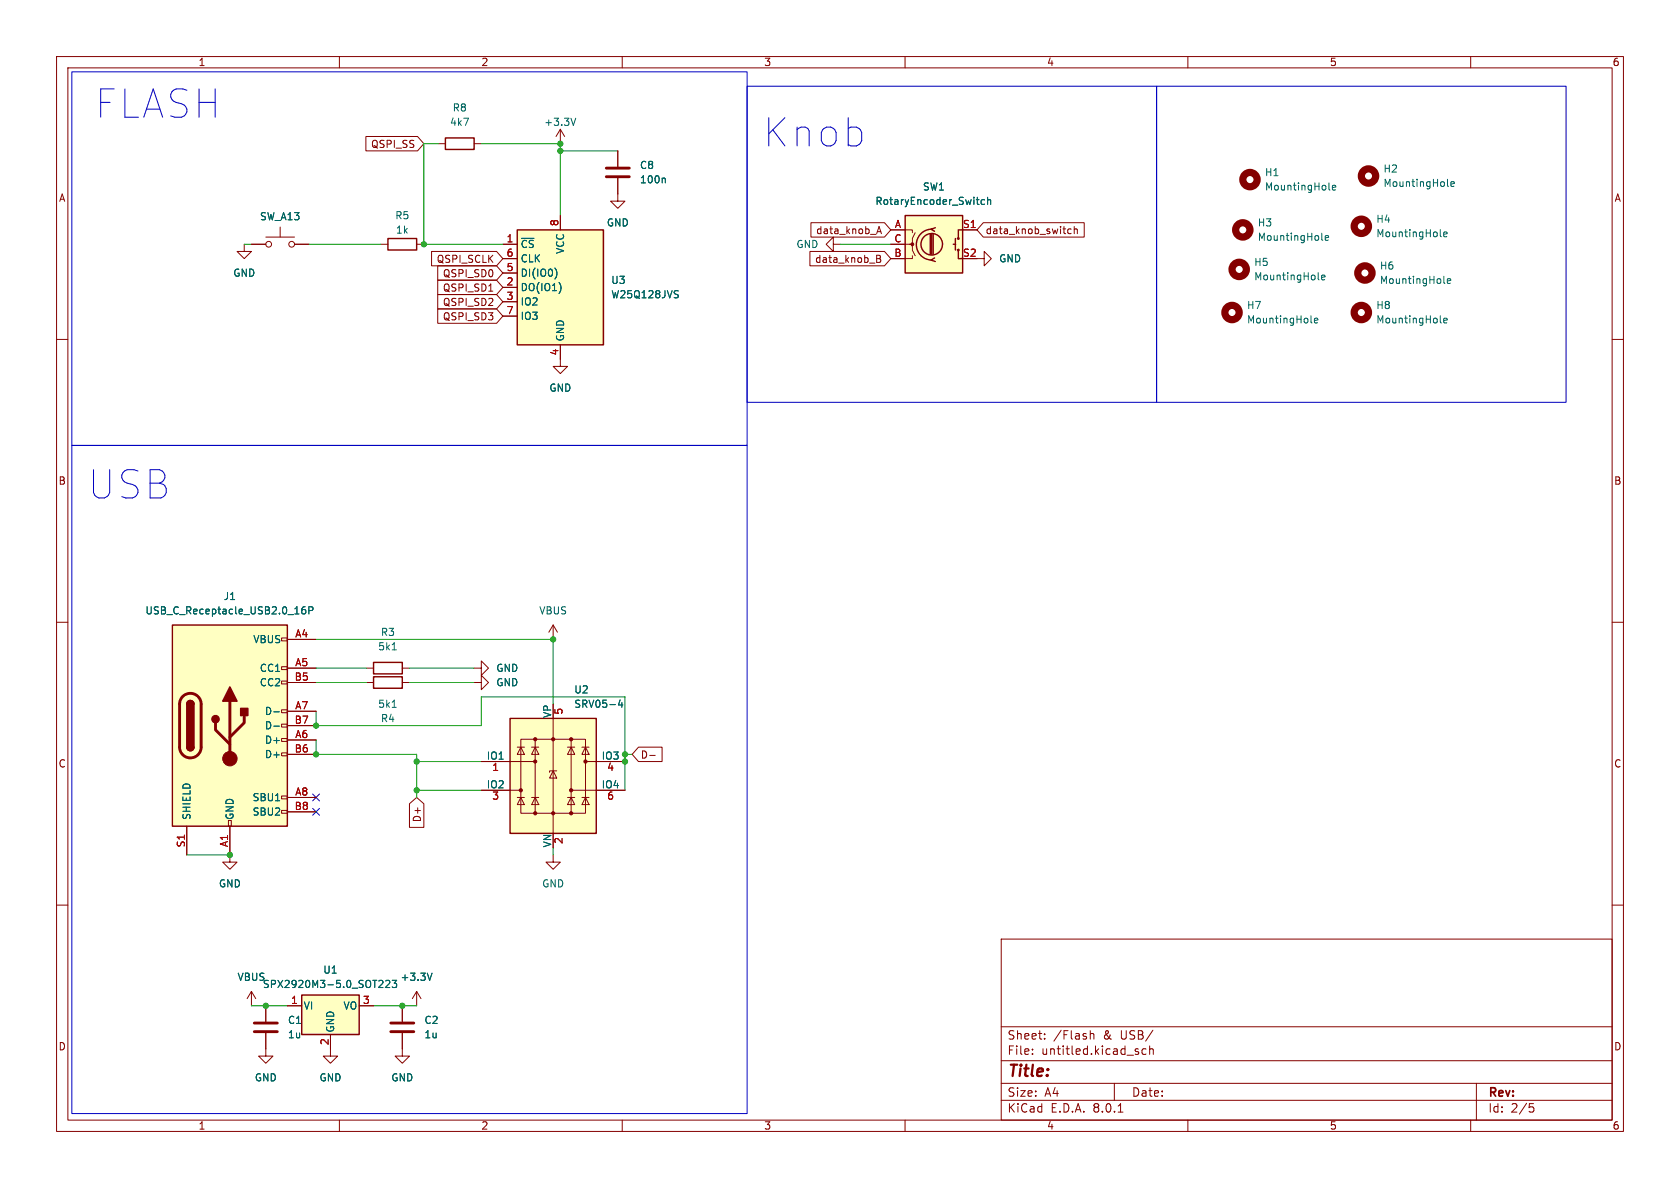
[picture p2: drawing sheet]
<svg xmlns="http://www.w3.org/2000/svg" width="297mm" height="210mm" viewBox="0 0 297 210" stroke-linecap="round" stroke-linejoin="round" font-family="sans-serif">
<g fill="none" stroke="#840000" stroke-width=".18">
<path d="M10 10h277v190h-277zM12 12h273v186h-273zM60 10v2M110 10v2M160 10v2M210 10v2M260 10v2M10 60h2M147.3 43.2v-1.3l-1.3 1.3 1.3 1.3v-1.3h1.3M172.7 45.7h1.3v-1.2l1.3 1.2-1.3 1.3v-1.3M285 60h2M10 110h2"/>
<path d="M285 110h2M10 160h2M285 160h2M44.4 175.3l-.7 1.2M44.4 175.3v2.5M44.4 175.3l.8 1.2M177 166h108v32h-108zM60 198v2M110 198v2M160 198v2M177 194.5h108M177 191.5h108"/>
<path d="M177 187.5h108M177 181.5h108M182.5 186.3v.1M182.5 185.5v.1M184.7 183.6v.1M184.7 182.8v.1M192.7 182.2v1.5M192.7 182.8l.3-.1 .3 .1 .1 .9M197 191.5v3M197.7 196.6h.8M201.2 186v.3M202.6 185.5l-.4-.1-.3 .3v.4l.1 .2h.6"/>
<path d="M203.2 185.5l.3-.1 .3 .1 .1 .9M203.2 184.9v1.5M210 198v2M260 198v2M261 191.5v6.5M270.4 195.1h.7M270.5 195.7h.4l.3 .3-.2 .5-.5 .1"/>
</g>
<g fill="none" stroke="#840000" stroke-width="1.3">
<circle cx="221" cy="31.7" r="1.27"/>
<circle cx="219.1" cy="47.6" r="1.27"/>
<circle cx="219.7" cy="40.6" r="1.27"/>
</g>
<path d="M234.9 33.4l.2 .2M235.5 33.2l.6-.1v-.3h-.4l-.2 .1 .1 .6h.5M233 49.3l.2 .2M233.6 49.1l.6-.2v-.2l-.4-.1-.2 .2 .1 .6h.5M233.7 42.3l.2 .2M234.3 42.1l.6-.2-.1-.2-.3-.1-.2 .2v.6h.5" fill="none" stroke="#006464" stroke-width=".18"/>
<path d="M160 38.1h10.2v10.2h-10.2z" fill="#ffffc2"/>
<g fill="none" stroke="#840000" stroke-width=".25">
<path d="M160 38.1h10.2v10.2h-10.2zM164.5 41.4v3.6M164.7 40.5a2.73 2.73 0 0 0-2.7 2.7 2.73 2.73 0 0 0 2.7 2.8M164.7 41.4v3.6M165 41.4v3.6M165.2 45.6l-.6 .4 .8 .2M165.4 40.3l-.8 .2 .6 .4M168.5 43.2h.4M168.9 42.2v2M169.4 44.2v1.5h.8M170.2 40.6h-.8v1.6"/>
<circle cx="164.7" cy="43.2" r="1.9"/>
<circle cx="169.4" cy="42.2" r=".13"/>
<circle cx="169.4" cy="44.2" r=".13"/>
</g>
<circle cx="161.3" cy="43.2" r=".25" fill="#840000" stroke="#840000" stroke-width=".18"/>
<path d="M157.5 40.6h3.8v.5M157.5 43.2h3.8v1l.5 1M161.3 45.2v.5h-3.8M161.8 41.1l-.5 1.1v1h-.5M170.2 40.6h2.5" fill="none" stroke="#840000" stroke-width=".18"/>
<path d="M174.1 35.4l-.4-.1-.3 .2 .2 .6h.5M174.6 35.4l.2-.1 .3 .1v.7M174.6 34.9v1.2M255.9 32.8l.2 .2M256.5 32.5l.6-.1-.1-.2-.3-.1-.2 .2 .1 .6h.4M254.6 41.7l.2 .2M254.6 56.9l.2 .2M255.2 41.4l.6-.1v-.2l-.4-.1-.2 .2 .1 .6h.5M255.2 56.7l.6-.1v-.3l-.4-.1-.2 .2 .1 .6h.5M255.3 49.9l.1 .2M255.9 49.7l.6-.1-.1-.3h-.4l-.1 .1v.6h.5" fill="none" stroke="#006464" stroke-width=".18"/>
<g fill="none" stroke="#840000" stroke-width="1.3">
<circle cx="241.9" cy="31.1" r="1.27"/>
<circle cx="240.7" cy="40" r="1.27"/>
<circle cx="240.7" cy="55.2" r="1.27"/>
<circle cx="241.3" cy="48.3" r="1.27"/>
</g>
<path d="M30.5 110.5h20.3v35.6h-20.3z" fill="#ffffc2"/>
<g fill="none" stroke="#840000" stroke-width=".18">
<path d="M49.8 117.9h1v.5h-1zM49.8 112.8h1v.5h-1zM50.8 113h5.1M50.8 118.1h5.1M64.8 118.1h1.2M71.1 118.1h1.3M49.8 133.1h1v.5h-1zM49.8 130.6h1v.5h-1zM49.8 128h1v.5h-1zM49.8 125.5h1v.5h-1zM49.8 120.4h1v.5h-1zM50.8 130.8h5.1"/>
<path d="M50.8 125.7h5.1M50.8 120.7h5.1M50.8 133.4h5.1M50.8 128.3h5.1M33 146.1v5M40.4 145h.5v1.1h-.5zM40.6 146.1v6.3h1.3l-1.3 1.3-1.2-1.3h1.2M49.8 143.3h1v.5h-1zM49.8 140.7h1v.5h-1zM50.8 141h5.1M50.8 143.5h5.1M47 177.8v2.8"/>
<path d="M47 182.6v2.8"/>
</g>
<path d="M30.5 110.5h20.3v35.6h-20.3zM66 117.1h5.1v2h-5.1zM33 132.1a.64 .64 0 0 0 .7 .6 .64 .64 0 0 0 .6-.6M33 124.5a.64 .64 0 0 1 .7-.7 .64 .64 0 0 1 .6 .7" fill="none" stroke="#840000" stroke-width=".25"/>
<path d="M32.3 123.1a1.91 1.91 0 0 1 2.1-.4 1.91 1.91 0 0 1 1.2 1.8v7.6a1.91 1.91 0 0 1-1.9 1.9 1.91 1.91 0 0 1-2-1.9l.1-7.8 .1-.6zM38.1 127.8v1.2l2.5 2.6M40.6 124v10.1M43.2 126.5v1.3l-2.6 2.5M45 182.4h4M45 180.8h4" fill="none" stroke="#840000" stroke-width=".51"/>
<g fill="#840000" stroke="#840000" stroke-width=".25">
<path d="M33 132.1h1.3a.64 .64 0 0 1-.6 .6 .64 .64 0 0 1-.7-.6z"/>
<path d="M33 124.5h1.3v7.6h-1.3z"/>
<path d="M33.2 124a.64 .64 0 0 1 .7-.1 .64 .64 0 0 1 .4 .6h-1.3z"/>
<path d="M40.6 121.4l1.3 2.6h-2.5z"/>
<path d="M42.5 125.2h1.3v1.3h-1.3z"/>
<circle cx="38.1" cy="127.1" r=".63"/>
</g>
<circle cx="40.6" cy="134.1" r="1.27" fill="#840000" stroke="#840000" stroke-width=".18"/>
<path d="M231.8 56.9l.1 .2M232.4 56.7l.6-.1-.1-.3-.3-.1-.2 .2v.6h.5M53.9 107.3h-.3a.86 .86 0 0 0 0 1.2l.4-.1 .1-.4-.3-.3-.3 .1-.2 .2M54.6 107.9h.6l.1-.2v-.3l-.7-.1v1.2M69.3 114.9h.8M48.4 125.8h1M48.4 128.4h1" fill="none" stroke="#006464" stroke-width=".18"/>
<circle cx="217.8" cy="55.2" r="1.27" fill="none" stroke="#840000" stroke-width="1.3"/>
<path d="M53.3 175.9h10.2v7h-10.2z" fill="#ffffc2"/>
<path d="M66 119.6h5.1v2.1h-5.1zM53.3 175.9h10.2v7h-10.2z" fill="none" stroke="#840000" stroke-width=".25"/>
<path d="M83.8 118.1h1.3v-1.3l1.3 1.3-1.3 1.3v-1.3M97.8 110.5l-.8 1.3M97.8 110.5v2.5M97.8 110.5l.8 1.3M64.8 120.7h1.2M71.1 120.7h1.3M83.8 120.7h1.3v-1.3l1.3 1.3-1.3 1.2v-1.2M50.8 177.8h2.5M63.5 177.8h2.5M47 185.4v1.3h1.3l-1.3 1.3-1.3-1.3h1.3M58.4 182.9v3.8h1.3l-1.3 1.3-1.3-1.3h1.3M71.1 185.4v1.3h1.3l-1.3 1.3-1.3-1.3h1.3" fill="none" stroke="#840000" stroke-width=".18"/>
<path d="M69.3 125h.8M67.5 173.3l.2 .2-.1 .3-.7 .8h.8M68.2 173.4l.5-.1 .2 .4-.8 .9h.8M69.3 173.3h.8l-.4 .5 .4 .1v.5l-.2 .2-.6-.2" fill="none" stroke="#006464" stroke-width=".18"/>
<path d="M90.2 127h15.2v20.3h-15.2z" fill="#ffffc2"/>
<g fill="none" stroke="#840000" stroke-width=".18">
<path d="M77.5 25.4h1.2M83.8 25.4h1.3M99.1 22.9l-.8 1.2M99.1 22.9v2.5M99.1 22.9l.7 1.2M109.2 31.5v4.1h1.3l-1.3 1.2-1.3-1.2h1.3M109.2 26.7v2.8M43.2 43.2v1.3h1.2l-1.2 1.2-1.3-1.2h1.3M44.4 43.2h2.6M47 41.9h5.1M49.5 40.1v1.8M52.1 43.2h2.5"/>
<path d="M67.3 43.2h1.3M73.7 43.2h1.2M99.1 63.5v1.3h1.2l-1.2 1.2-1.3-1.2h1.3M85.1 134.6h9.5M85.1 139.7h7M91.4 132.1h1.3M92.1 130.7h11.4v13.1h-11.4zM92.1 132.1l.6 1.3h-1.3zM94 132.1h1.2M94.6 132.1l.6 1.3h-1.2zM94.6 130.7v13.1M97.8 136.3l.6 1.2h-1.2z"/>
<path d="M97.8 127v20.3M98.4 136.3h-1.2v.2M100.3 132.1h1.3M101 132.1l.6 1.3h-1.3zM101 130.7v13.1M101 139.7h9.5M102.9 132.1h1.2M103.5 132.1l.6 1.3h-1.2zM103.5 134.6h7M91.4 141h1.3M92.1 141l.6 1.2h-1.3zM94 141h1.2"/>
<path d="M94.6 141l.6 1.2h-1.2zM97.8 151.1v1.3h1.3l-1.3 1.3-1.3-1.3h1.3M100.3 141h1.3M101 141l.6 1.2h-1.3zM102.9 141h1.2M103.5 141l.6 1.2h-1.2zM71.1 177.8v2.8M73.7 175.3l-.8 1.2M73.7 175.3v2.5M73.7 175.3l.7 1.2M71.1 182.6v2.8"/>
<circle cx="47.5" cy="43.2" r=".51"/>
<circle cx="51.6" cy="43.2" r=".51"/>
</g>
<path d="M78.7 24.4h5.1v2h-5.1zM68.6 42.2h5.1v2h-5.1zM90.2 127h15.2v20.3h-15.2z" fill="none" stroke="#840000" stroke-width=".25"/>
<g fill="#840000" stroke="#840000" stroke-width=".18">
<circle cx="92.1" cy="139.7" r=".28"/>
<circle cx="94.6" cy="143.8" r=".28"/>
<circle cx="94.6" cy="134.6" r=".28"/>
<circle cx="94.6" cy="130.7" r=".28"/>
<circle cx="97.8" cy="143.8" r=".28"/>
<circle cx="97.8" cy="130.7" r=".28"/>
<circle cx="101" cy="143.8" r=".28"/>
<circle cx="101" cy="139.7" r=".28"/>
<circle cx="101" cy="130.7" r=".28"/>
<circle cx="103.5" cy="134.6" r=".28"/>
</g>
<path d="M101.8 20.9l-.4 1.3M117.4 31.5l.2 .2v.6M109.6 123.7l-.3 .9h.8M109.9 124.2v.8M76.4 172l-.4 1.3" fill="none" stroke="#006464" stroke-width=".18"/>
<path d="M107.2 31.2h4.1M107.2 29.7h4.1M69.1 182.4h4.1M69.1 180.8h4.1" fill="none" stroke="#840000" stroke-width=".51"/>
<path d="M91.4 40.6h15.3v20.4h-15.3z" fill="#ffffc2"/>
<path d="M91.4 40.6h15.3v20.4h-15.3z" fill="none" stroke="#840000" stroke-width=".25"/>
<g fill="none" stroke="#840000" stroke-width=".18">
<path d="M64.7 24.1h9.1l1.1 1.3-1.1 1.3h-9.1zM99.1 38.1v2.5M109.2 26.7v2.8M109.2 31.5v2.8M143.4 39.4h13l1.1 1.2-1.1 1.3h-13zM173.8 39.4h17.9v2.5h-17.9l-1.1-1.3zM44.4 43.2h2.6M52.1 43.2h2.5M76.3 44.4h11.5l1.1 1.3-1.1 1.3h-11.5zM77.4 54.6h10.4l1.1 1.3-1.1 1.3h-10.4zM77.4 49.5h10.4l1.1 1.3-1.1 1.3h-10.4zM77.4 52.1h10.4l1.1 1.2-1.1 1.3h-10.4z"/>
<path d="M77.4 47h10.4l1.1 1.3-1.1 1.2h-10.4zM86.4 51.5h.7M88.9 43.2h2.5M88.9 50.8h2.5M88.9 53.3h2.5M88.9 48.3h2.5M88.9 45.7h2.5M88.9 55.9h2.5M143.2 44.4h13.2l1.1 1.3-1.1 1.3h-13.2zM155 45.1h.4l.2 .3-.2 .3 .2 .1 .1 .3-.2 .3h-.5zM155 45.7h.4M155 41.3l.4-1.3 .4 1.3"/>
<path d="M155.1 40.9h.6M157.5 43.2h2.5M157.5 45.7h2.5M157.5 40.6h2.5M170.2 40.6h2.5M188.8 41.1l.2 .2 .4-.1M189.4 40.5h-.4l-.2 .2M189.9 40.6l.2-.1h.3l.1 .8M189.9 40v1.3M99.1 61v2.5M50.8 113h5.1M50.8 118.1h5.1"/>
<path d="M50.8 130.8h5.1M50.8 125.7h5.1M50.8 120.7h5.1M50.8 133.4h5.1M50.8 128.3h5.1M85.1 134.6h5.1M85.1 139.7h5.1M105.4 134.6h5.1M105.4 139.7h5.1M112.9 132.1h4.1v2.5h-4.1l-1.1-1.2zM114.9 133.5h.9M33 146.1v5"/>
<path d="M40.6 146.1v5M50.8 141h5.1M50.8 143.5h5.1M72.4 142.1l1.3-1.1 1.2 1.1v4.2h-2.5zM47 177.8v2.8M50.8 177.8h2.5M63.5 177.8h2.5M71.1 177.8v2.8M47 182.6v2.8M58.4 182.9v2.5M71.1 182.6v2.8"/>
</g>
<g fill="none" stroke="#006464" stroke-width=".18">
<path d="M117.4 31.5l.2 .2v.6M174.1 35.4l-.4-.1-.3 .2 .2 .6h.5M174.6 35.4l.2-.1 .3 .1v.7M174.6 34.9v1.2M98.2 47.4a1.49 1.49 0 0 1 0 1.9M99.1 50.5v.8M119.4 51.4h.5M119.7 52l.2 .3-.2 .3M53.9 107.3h-.3a.86 .86 0 0 0 0 1.2l.4-.1 .1-.4-.3-.3-.3 .1-.2 .2M54.6 107.9h.6l.1-.2v-.3l-.7-.1v1.2M48.4 125.8h1M48.4 128.4h1"/>
<path d="M109.6 123.7l-.3 .9h.8M109.9 124.2v.8M67.5 173.3l.2 .2-.1 .3-.7 .8h.8M68.2 173.4l.5-.1 .2 .4-.8 .9h.8M69.3 173.3h.8l-.4 .5 .4 .1v.5l-.2 .2-.6-.2M76.4 172l-.4 1.3"/>
</g>
<path d="M12.7 12.7h119.4v66h-119.4zM132.1 15.2h72.4v55.9h-72.4zM204.5 15.2h72.4v55.9h-72.4zM12.7 78.7h119.4v118.2h-119.4z" fill="none" stroke="#0000c2" stroke-width=".18"/>
<g fill="none" stroke="#009600" stroke-width=".18">
<path d="M77.5 25.4h-2.6v17.8h14M85.1 25.4h14v12.7M99.1 26.7h10.1M43.2 43.2h1.2M54.6 43.2h12.7M148.6 43.2h8.9M55.9 118.1h8.9M55.9 113h41.9v11.5M72.4 118.1h11.4M55.9 125.7v2.6h29.2v-5.1h25.4v16.5M55.9 130.8v2.6h17.8v7.6M55.9 120.7h8.9"/>
<path d="M72.4 120.7h11.4M73.7 139.7h11.4M73.7 134.6h11.4M110.5 133.4h1.3M33 151.1h7.6M97.8 149.9v1.2M44.4 177.8h6.4M66 177.8h7.7"/>
</g>
<path d="M55.3 142.9l1.2 1.2M55.3 140.4l1.2 1.2M56.5 142.9l-1.2 1.2M56.5 140.4l-1.2 1.2" fill="none" stroke="#000084" stroke-width=".18"/>
<g fill="#009600" stroke="#009600" stroke-width=".18">
<circle cx="73.7" cy="134.6" r=".46"/>
<circle cx="73.7" cy="139.7" r=".46"/>
<circle cx="55.9" cy="133.4" r=".46"/>
<circle cx="97.8" cy="113" r=".46"/>
<circle cx="99.1" cy="26.7" r=".46"/>
<circle cx="99.1" cy="25.4" r=".46"/>
<circle cx="55.9" cy="128.3" r=".46"/>
<circle cx="74.9" cy="43.2" r=".46"/>
<circle cx="110.5" cy="134.6" r=".46"/>
<circle cx="110.5" cy="133.4" r=".46"/>
<circle cx="47" cy="177.8" r=".46"/>
<circle cx="71.1" cy="177.8" r=".46"/>
<circle cx="40.6" cy="151.1" r=".46"/>
</g>
<g font-size="7" fill="#0000c2">
<text x="16.5" y="21.3">FLASH</text>
<text x="134.6" y="26.4">Knob</text>
<text x="15.2" y="88.7">USB</text>
</g>
<text font-size="2.8" fill="#840000" x="178" y="190.9">Title:</text>
<g font-size="2.1" fill="#840000">
<text x="178" y="184">Sheet:</text>
<text x="186.2" y="184">/Flash</text>
<text x="195.1" y="184">&amp;</text>
<text x="198.3" y="184">USB/</text>
<text x="178" y="186.7">File:</text>
<text x="184.1" y="186.7">untitled.kicad_sch</text>
<text x="178" y="196.9">KiCad</text>
<text x="178" y="194.1">Size:</text>
<text x="184.7" y="194.1">A4</text>
<text x="185.7" y="196.9">E.D.A.</text>
<text x="193.3" y="196.9">8.0.1</text>
<text x="200" y="194.1">Date:</text>
<text x="263" y="194.3">Rev:</text>
<text x="263" y="196.9">Id:</text>
<text x="267.1" y="196.9">2/5</text>
</g>
<g font-size="1.8" fill="#840000">
<text x="35" y="11.9">1</text>
<text x="85" y="11.9">2</text>
<text x="135" y="11.9">3</text>
<text x="185" y="11.9">4</text>
<text x="235" y="11.9">5</text>
<text x="285" y="11.9">6</text>
<text x="65.5" y="26.4">QSPI_SS</text>
<text x="10.3" y="35.9">A</text>
<text x="285.3" y="35.9">A</text>
<text x="144.2" y="41.6">data_knob_A</text>
<text x="174.1" y="41.6">data_knob_switch</text>
<text x="77.1" y="46.7">QSPI_SCLK</text>
<text x="144" y="46.7">data_knob_B</text>
<text x="78.2" y="51.8">QSPI_SD1</text>
<text x="78.2" y="49.2">QSPI_SD0</text>
<text x="78.2" y="56.8">QSPI_SD3</text>
<text x="78.2" y="54.3">QSPI_SD2</text>
<text x="10.3" y="85.9">B</text>
<text x="285.3" y="85.9">B</text>
<text x="10.3" y="135.9">C</text>
<text x="113.2" y="134.3">D-</text>
<text x="285.3" y="135.9">C</text>
<text x="74.6" y="145.4" transform="rotate(-90 74.6 145.4)">D+</text>
<text x="10.3" y="185.9">D</text>
<text x="285.3" y="185.9">D</text>
<text x="35" y="199.9">1</text>
<text x="85" y="199.9">2</text>
<text x="135" y="199.9">3</text>
<text x="185" y="199.9">4</text>
<text x="235" y="199.9">5</text>
<text x="285" y="199.9">6</text>
</g>
<g font-size="1.8" fill="#006464">
<text x="79.5" y="22.5">4k7</text>
<text x="79.9" y="19.9">R8</text>
<text x="96.1" y="22.5">+3.3V</text>
<text x="113" y="30.1">C8</text>
<text x="113" y="32.6">100n</text>
<text x="163.1" y="33.9">SW1</text>
<text x="223.5" y="31.3">H1</text>
<text x="223.5" y="33.9">MountingHole</text>
<text x="244.5" y="30.7">H2</text>
<text x="244.5" y="33.2">MountingHole</text>
<text x="45.9" y="39.1">SW_A13</text>
<text x="69.8" y="39">R5</text>
<text x="69.9" y="41.5">1k</text>
<text x="107.2" y="40.2">GND</text>
<text x="154.7" y="36.4">RotaryEncoder_Switch</text>
<text x="222.3" y="40.2">H3</text>
<text x="243.2" y="39.6">H4</text>
<text x="91.9" y="44">~{CS}</text>
<text x="91.9" y="46.6">CLK</text>
<text x="99.9" y="45" transform="rotate(-90 99.9 45)">VCC</text>
<text x="140.7" y="44">GND</text>
<text x="176.5" y="46.6">GND</text>
<text x="221.6" y="47.2">H5</text>
<text x="222.3" y="42.8">MountingHole</text>
<text x="243.2" y="42.1">MountingHole</text>
<text x="243.8" y="47.9">H6</text>
<text x="41.1" y="49.1">GND</text>
<text x="91.9" y="51.7">DO(IO1)</text>
<text x="91.9" y="49.1">DI(IO0)</text>
<text x="108" y="52.9">W25Q128JVS</text>
<text x="108" y="50.4">U3</text>
<text x="221.6" y="49.8">MountingHole</text>
<text x="243.8" y="50.4">MountingHole</text>
<text x="91.9" y="54.2">IO2</text>
<text x="91.9" y="56.7">IO3</text>
<text x="220.4" y="54.8">H7</text>
<text x="220.4" y="57.4">MountingHole</text>
<text x="243.2" y="54.8">H8</text>
<text x="243.2" y="57.4">MountingHole</text>
<text x="99.9" y="60.5" transform="rotate(-90 99.9 60.5)">GND</text>
<text x="97" y="69.4">GND</text>
<text x="39.4" y="106.3">J1</text>
<text x="25.6" y="108.8">USB_C_Receptacle_USB2.0_16P</text>
<text x="44.7" y="113.9">VBUS</text>
<text x="67.2" y="112.6">R3</text>
<text x="95.2" y="108.8">VBUS</text>
<text x="45.8" y="119">CC1</text>
<text x="66.8" y="115.2">5k1</text>
<text x="87.6" y="119">GND</text>
<text x="45.8" y="121.5">CC2</text>
<text x="66.8" y="125.3">5k1</text>
<text x="87.6" y="121.5">GND</text>
<text x="101.4" y="122.8">U2</text>
<text x="101.4" y="125.3">SRV05-4</text>
<text x="46.7" y="131.7">D+</text>
<text x="46.7" y="126.6">D-</text>
<text x="46.7" y="129.1">D-</text>
<text x="67.2" y="127.9">R4</text>
<text x="97.5" y="127" transform="rotate(-90 97.5 127)">VP</text>
<text x="46.7" y="134.2">D+</text>
<text x="86" y="134.4">IO1</text>
<text x="106.3" y="134.4">IO3</text>
<text x="44.6" y="141.8">SBU1</text>
<text x="86" y="139.4">IO2</text>
<text x="106.3" y="139.4">IO4</text>
<text x="33.9" y="145" transform="rotate(-90 33.9 145)">SHIELD</text>
<text x="41.5" y="145" transform="rotate(-90 41.5 145)">GND</text>
<text x="44.6" y="144.4">SBU2</text>
<text x="97.5" y="149.9" transform="rotate(-90 97.5 149.9)">VN</text>
<text x="38.6" y="157.1">GND</text>
<text x="95.8" y="157.1">GND</text>
<text x="41.9" y="173.6">VBUS</text>
<text x="57" y="172.3">U1</text>
<text x="70.7" y="173.6">+3.3V</text>
<text x="46.4" y="174.9">SPX2920M3-5.0_SOT223</text>
<text x="53.6" y="178.7">VI</text>
<text x="60.6" y="178.7">VO</text>
<text x="50.8" y="181.2">C1</text>
<text x="50.8" y="183.7">1u</text>
<text x="59.3" y="182.6" transform="rotate(-90 59.3 182.6)">GND</text>
<text x="74.9" y="181.2">C2</text>
<text x="74.9" y="183.7">1u</text>
<text x="45" y="191.4">GND</text>
<text x="56.4" y="191.4">GND</text>
<text x="69.1" y="191.4">GND</text>
</g>
<g font-size="1.8" fill="#a90000">
<text x="98.8" y="40.1" transform="rotate(-90 98.8 40.1)">8</text>
<text x="158.1" y="40.4">A</text>
<text x="170.1" y="40.4">S1</text>
<text x="89.5" y="42.9">1</text>
<text x="89.5" y="45.5">6</text>
<text x="158" y="45.5">B</text>
<text x="158" y="42.9">C</text>
<text x="170.1" y="45.5">S2</text>
<text x="89.5" y="50.5">2</text>
<text x="89.5" y="53.1">3</text>
<text x="89.5" y="48">5</text>
<text x="89.5" y="55.6">7</text>
<text x="98.8" y="62.9" transform="rotate(-90 98.8 62.9)">4</text>
<text x="52.1" y="112.8">A4</text>
<text x="52.1" y="117.9">A5</text>
<text x="52" y="120.4">B5</text>
<text x="52.1" y="125.5">A7</text>
<text x="52" y="128">B7</text>
<text x="52.1" y="130.6">A6</text>
<text x="99.8" y="126.4" transform="rotate(-90 99.8 126.4)">5</text>
<text x="52" y="133.1">B6</text>
<text x="86.9" y="136.6">1</text>
<text x="107.2" y="136.6">4</text>
<text x="52" y="143.3">B8</text>
<text x="52.1" y="140.7">A8</text>
<text x="86.9" y="141.7">3</text>
<text x="107.2" y="141.7">6</text>
<text x="32.8" y="149.9" transform="rotate(-90 32.8 149.9)">S1</text>
<text x="40.4" y="149.8" transform="rotate(-90 40.4 149.8)">A1</text>
<text x="99.8" y="149.3" transform="rotate(-90 99.8 149.3)">2</text>
<text x="51.4" y="177.5">1</text>
<text x="64.1" y="177.5">3</text>
<text x="58.2" y="184.9" transform="rotate(-90 58.2 184.9)">2</text>
</g>
</svg>
